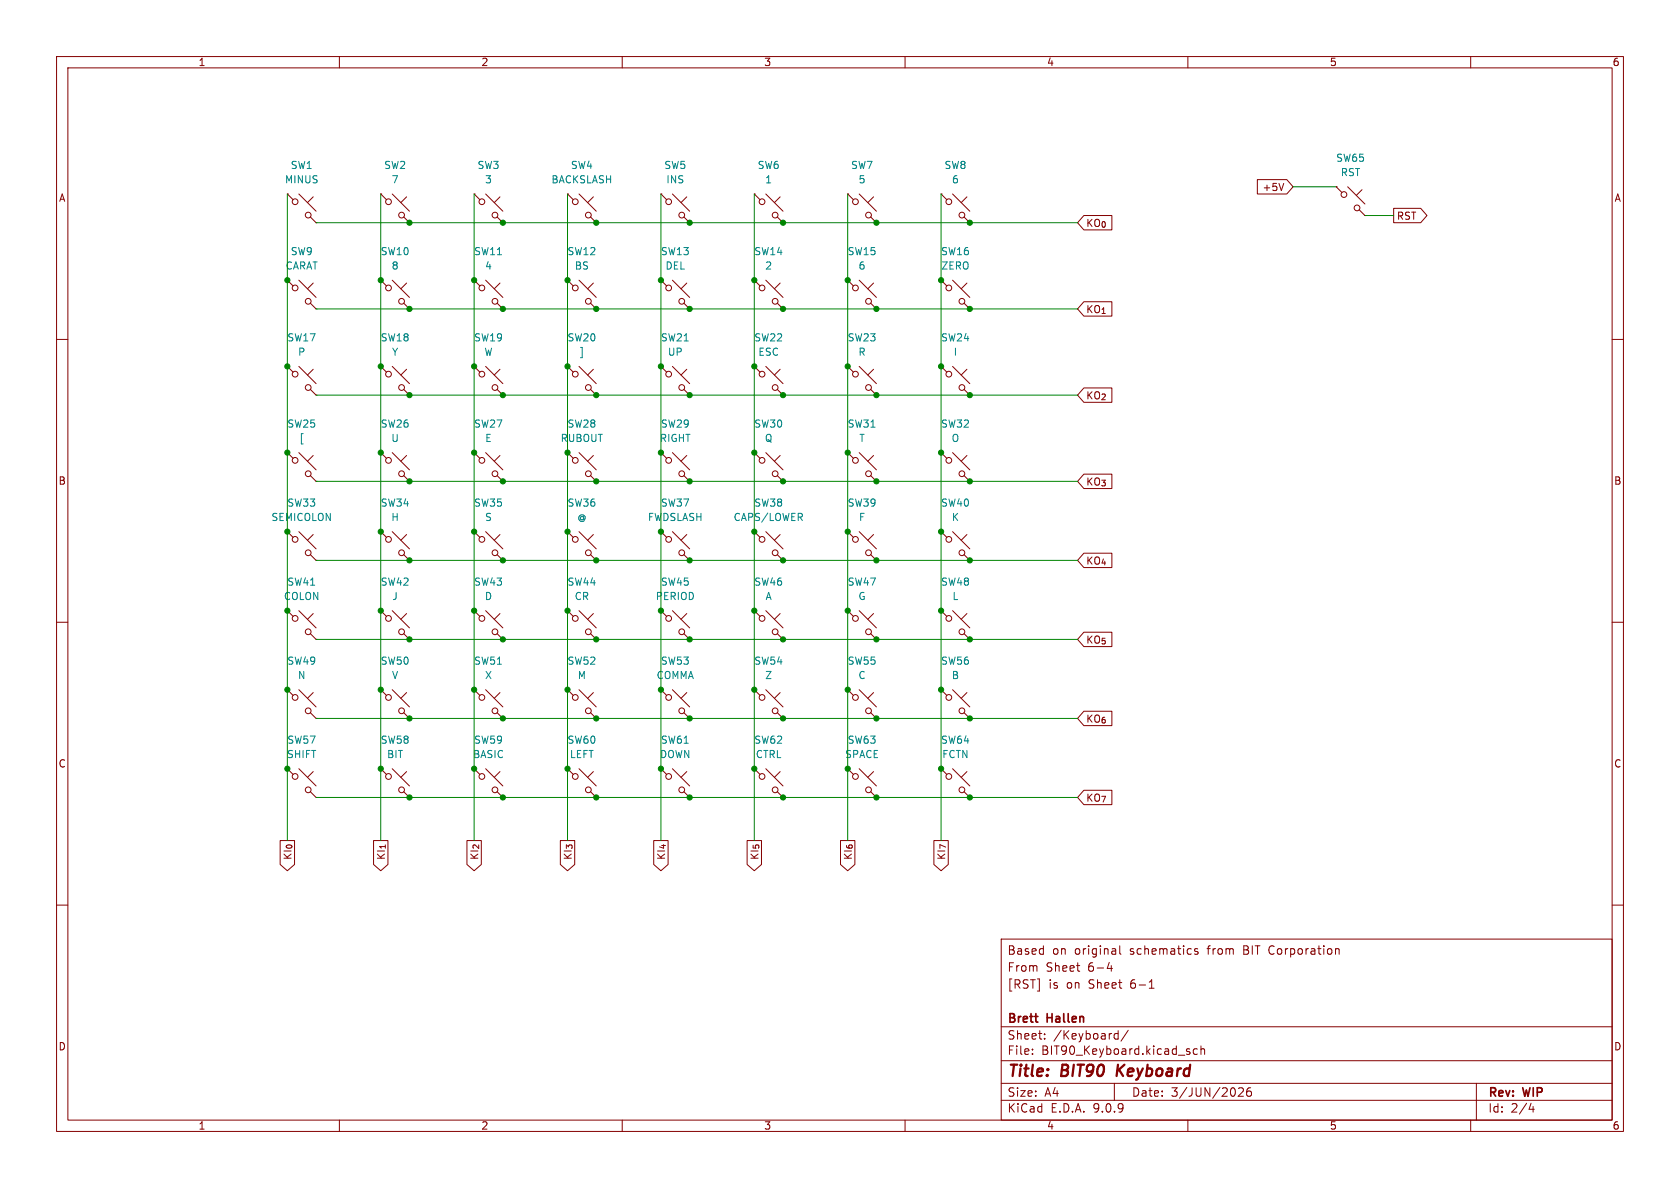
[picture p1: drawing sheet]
<svg xmlns="http://www.w3.org/2000/svg" width="297mm" height="210mm" viewBox="0 0 297 210" stroke-linecap="round" stroke-linejoin="round" font-family="sans-serif">
<g fill="none" stroke="#840000" stroke-width=".18">
<path d="M10 10h277v190h-277zM12 12h273v186h-273zM60 10v2M110 10v2M160 10v2M210 10v2M260 10v2M50.8 34.3l1 1M50.8 34.3h.1M52.8 34.3l3.1 3M54.9 38.4l1 1M55.4 34.8l-1 1"/>
<path d="M55.9 39.4h.1M67.3 34.3l1 1M67.3 34.3h.1M69.3 34.3l3.1 3M71.4 38.4l1 1M71.9 34.8l-1 1M72.4 39.4h.1M83.8 34.3l1 1M83.8 34.3h.1M85.9 34.3l3 3M87.9 38.4l1 1M88.4 34.8l-1 1"/>
<path d="M88.9 39.4h.1M100.3 34.3l1 1M100.3 34.3h.1M102.4 34.3l3 3M104.4 38.4l1 1M104.9 34.8l-1 1M105.4 39.4h.1M116.8 34.3l1.1 1M116.8 34.3h.1M118.9 34.3l3 3M120.9 38.4l1 1M121.4 34.8l-1 1"/>
<path d="M121.9 39.4h.1M133.3 34.3l1.1 1M133.3 34.3h.1M135.4 34.3l3 3M137.4 38.4l1 1M137.9 34.8l-1 1M138.4 39.4h.1M149.9 34.3l1 1M149.9 34.3h.1M151.9 34.3l3 3M153.9 38.4l1 1M154.4 34.8l-1 1"/>
<path d="M154.9 39.4h.1M166.4 34.3l1 1M166.4 34.3h.1M168.4 34.3l3 3M170.4 38.4l1 1M170.9 34.8l-1 1M171.4 39.4h.1M191.6 38.1h5v2.5h-5l-1.1-1.2zM222.3 31.7h5.2l1.1 1.3-1.1 1.3h-5.2zM226.9 32.4l-.4 1.3M236.2 33l1 1M236.2 33h.1"/>
<path d="M238.3 33l3 3.1M240.3 37.1l1 1M240.8 33.5l-1 1M241.3 38.1h.1M246.4 36.8h4.8l1.1 1.3-1.1 1.3h-4.8zM50.8 49.5l1 1M50.8 49.5h.1M52.8 49.5l3.1 3.1M54.9 53.6l1 1M55.4 50l-1 1.1M55.9 54.6h.1M67.3 49.5l1 1"/>
<path d="M67.3 49.5h.1M69.3 49.5l3.1 3.1M71.4 53.6l1 1M71.9 50l-1 1.1M72.4 54.6h.1M83.8 49.5l1 1M83.8 49.5h.1M85.9 49.5l3 3.1M87.9 53.6l1 1M88.4 50l-1 1.1M88.9 54.6h.1M100.3 49.5l1 1"/>
<path d="M100.3 49.5h.1M102.4 49.5l3 3.1M104.4 53.6l1 1M104.9 50l-1 1.1M105.4 54.6h.1M116.8 49.5l1.1 1M116.8 49.5h.1M118.9 49.5l3 3.1M120.9 53.6l1 1M121.4 50l-1 1.1M121.9 54.6h.1M133.3 49.5l1.1 1"/>
<path d="M133.3 49.5h.1M135.4 49.5l3 3.1M137.4 53.6l1 1M137.9 50l-1 1.1M138.4 54.6h.1M149.9 49.5l1 1M149.9 49.5h.1M151.9 49.5l3 3.1M153.9 53.6l1 1M154.4 50l-1 1.1M154.9 54.6h.1M166.4 49.5l1 1"/>
<path d="M166.4 49.5h.1M168.4 49.5l3 3.1M170.4 53.6l1 1M170.9 50l-1 1.1M171.4 54.6h.1M191.6 53.3h5v2.6h-5l-1.1-1.3zM10 60h2M50.8 64.8l1 1M50.8 64.8h.1M52.8 64.8l3.1 3M54.9 68.8l1 1.1M55.4 65.3l-1 1"/>
<path d="M55.9 69.9h.1M67.3 64.8l1 1M67.3 64.8h.1M69.3 64.8l3.1 3M71.4 68.8l1 1.1M71.9 65.3l-1 1M72.4 69.9h.1M83.8 64.8l1 1M83.8 64.8h.1M85.9 64.8l3 3M87.9 68.8l1 1.1M88.4 65.3l-1 1"/>
<path d="M88.9 69.9h.1M100.3 64.8l1 1M100.3 64.8h.1M102.4 64.8l3 3M104.4 68.8l1 1.1M104.9 65.3l-1 1M105.4 69.9h.1M116.8 64.8l1.1 1M116.8 64.8h.1M118.9 64.8l3 3M120.9 68.8l1 1.1M121.4 65.3l-1 1"/>
<path d="M121.9 69.9h.1M133.3 64.8l1.1 1M133.3 64.8h.1M135.4 64.8l3 3M137.4 68.8l1 1.1M137.9 65.3l-1 1M138.4 69.9h.1M149.9 64.8l1 1M149.9 64.8h.1M151.9 64.8l3 3M153.9 68.8l1 1.1M154.4 65.3l-1 1"/>
<path d="M154.9 69.9h.1M166.4 64.8l1 1M166.4 64.8h.1M168.4 64.8l3 3M170.4 68.8l1 1.1M170.9 65.3l-1 1M171.4 69.9h.1M191.6 68.6h5v2.5h-5l-1.1-1.2zM285 60h2M50.8 80l1 1M50.8 80h.1M50.8 94l1 1"/>
<path d="M50.8 94h.1M52.8 80l3.1 3.1M52.8 94l3.1 3M54.9 84.1l1 1M54.9 98l1 1.1M55.4 80.5l-1 1M55.4 94.5l-1 1M55.9 85.1h.1M55.9 99.1h.1M67.3 80l1 1M67.3 80h.1M67.3 94l1 1"/>
<path d="M67.3 94h.1M69.3 80l3.1 3.1M69.3 94l3.1 3M71.4 84.1l1 1M71.4 98l1 1.1M71.9 80.5l-1 1M71.9 94.5l-1 1M72.4 85.1h.1M72.4 99.1h.1M83.8 94l1 1M83.8 94h.1M83.8 80l1 1"/>
<path d="M83.8 80h.1M85.9 94l3 3M85.9 80l3 3.1M87.9 98l1 1.1M87.9 84.1l1 1M88.4 94.5l-1 1M88.4 80.5l-1 1M88.9 99.1h.1M88.9 85.1h.1M100.3 94l1 1M100.3 94h.1M100.3 80l1 1"/>
<path d="M100.3 80h.1M102.4 94l3 3M102.4 80l3 3.1M104.4 98l1 1.1M104.4 84.1l1 1M104.9 94.5l-1 1M104.9 80.5l-1 1M105.4 99.1h.1M105.4 85.1h.1M116.8 94l1.1 1M116.8 94h.1M116.8 80l1.1 1"/>
<path d="M116.8 80h.1M118.9 94l3 3M118.9 80l3 3.1M120.9 98l1 1.1M120.9 84.1l1 1M121.4 94.5l-1 1M121.4 80.5l-1 1M121.9 99.1h.1M121.9 85.1h.1M133.3 94l1.1 1M133.3 94h.1M133.3 80l1.1 1"/>
<path d="M133.3 80h.1M135.4 94l3 3M135.4 80l3 3.1M137.4 98l1 1.1M137.4 84.1l1 1M137.9 94.5l-1 1M137.9 80.5l-1 1M138.4 99.1h.1M138.4 85.1h.1M149.9 94l1 1M149.9 94h.1M149.9 80l1 1"/>
<path d="M149.9 80h.1M151.9 94l3 3M151.9 80l3 3.1M153.9 98l1 1.1M153.9 84.1l1 1M154.4 94.5l-1 1M154.4 80.5l-1 1M154.9 99.1h.1M154.9 85.1h.1M166.4 94l1 1M166.4 94h.1M166.4 80l1 1"/>
<path d="M166.4 80h.1M168.4 94l3 3M168.4 80l3 3.1M170.4 98l1 1.1M170.4 84.1l1 1M170.9 94.5l-1 1M170.9 80.5l-1 1M171.4 99.1h.1M171.4 85.1h.1M191.6 83.8h5v2.6h-5l-1.1-1.3zM191.6 97.8h5v2.5h-5l-1.1-1.2zM10 110h2"/>
<path d="M50.8 108l1 1M50.8 108h.1M52.8 108l3.1 3M54.9 112l1 1M55.4 108.5l-1 1M55.9 113h.1M67.3 108l1 1M67.3 108h.1M69.3 108l3.1 3M71.4 112l1 1M71.9 108.5l-1 1M72.4 113h.1"/>
<path d="M83.8 108l1 1M83.8 108h.1M85.9 108l3 3M87.9 112l1 1M88.4 108.5l-1 1M88.9 113h.1M100.3 108l1 1M100.3 108h.1M102.4 108l3 3M104.4 112l1 1M104.9 108.5l-1 1M105.4 113h.1"/>
<path d="M116.8 108l1.1 1M116.8 108h.1M118.9 108l3 3M120.9 112l1 1M121.4 108.5l-1 1M121.9 113h.1M133.3 108l1.1 1M133.3 108h.1M135.4 108l3 3M137.4 112l1 1M137.9 108.5l-1 1M138.4 113h.1"/>
<path d="M149.9 108l1 1M149.9 108h.1M151.9 108l3 3M153.9 112l1 1M154.4 108.5l-1 1M154.9 113h.1M166.4 108l1 1M166.4 108h.1M168.4 108l3 3M170.4 112l1 1M170.9 108.5l-1 1M171.4 113h.1"/>
<path d="M191.6 111.8h5v2.5h-5l-1.1-1.3zM285 110h2M50.8 121.9l1 1M50.8 121.9h.1M50.8 135.9l1 1M50.8 135.9h.1M52.8 121.9l3.1 3.1M52.8 135.9l3.1 3M54.9 126l1 1M54.9 140l1 1M55.4 122.4l-1 1M55.4 136.4l-1 1"/>
<path d="M55.9 127h.1M67.3 135.9l1 1M67.3 135.9h.1M67.3 121.9l1 1M67.3 121.9h.1M69.3 135.9l3.1 3M69.3 121.9l3.1 3.1M71.4 140l1 1M71.4 126l1 1M71.9 136.4l-1 1M71.9 122.4l-1 1M72.4 127h.1"/>
<path d="M83.8 121.9l1 1M83.8 121.9h.1M83.8 135.9l1 1M83.8 135.9h.1M85.9 121.9l3 3.1M85.9 135.9l3 3M87.9 126l1 1M87.9 140l1 1M88.4 122.4l-1 1M88.4 136.4l-1 1M88.9 127h.1M100.3 121.9l1 1"/>
<path d="M100.3 121.9h.1M100.3 135.9l1 1M100.3 135.9h.1M102.4 121.9l3 3.1M102.4 135.9l3 3M104.4 126l1 1M104.4 140l1 1M104.9 122.4l-1 1M104.9 136.4l-1 1M105.4 127h.1M116.8 121.9l1.1 1M116.8 121.9h.1"/>
<path d="M116.8 135.9l1.1 1M116.8 135.9h.1M118.9 121.9l3 3.1M118.9 135.9l3 3M120.9 126l1 1M120.9 140l1 1M121.4 122.4l-1 1M121.4 136.4l-1 1M121.9 127h.1M133.3 121.9l1.1 1M133.3 121.9h.1M133.3 135.9l1.1 1"/>
<path d="M133.3 135.9h.1M135.4 121.9l3 3.1M135.4 135.9l3 3M137.4 126l1 1M137.4 140l1 1M137.9 122.4l-1 1M137.9 136.4l-1 1M138.4 127h.1M149.9 135.9l1 1M149.9 135.9h.1M149.9 121.9l1 1M149.9 121.9h.1"/>
<path d="M151.9 135.9l3 3M151.9 121.9l3 3.1M153.9 140l1 1M153.9 126l1 1M154.4 136.4l-1 1M154.4 122.4l-1 1M154.9 127h.1M166.4 135.9l1 1M166.4 135.9h.1M166.4 121.9l1 1M166.4 121.9h.1M168.4 135.9l3 3"/>
<path d="M168.4 121.9l3 3.1M170.4 140l1 1M170.4 126l1 1M170.9 136.4l-1 1M170.9 122.4l-1 1M171.4 127h.1M191.6 125.7h5v2.6h-5l-1.1-1.3zM191.6 139.7h5v2.5h-5l-1.1-1.2zM49.5 148.6h2.6v4.2l-1.3 1.1-1.3-1.1zM55.9 141h.1M66 148.6h2.6v4.2l-1.3 1.1-1.3-1.1zM72.4 141h.1"/>
<path d="M82.5 148.6h2.6v4.2l-1.3 1.1-1.3-1.1zM88.9 141h.1M99.1 148.6h2.5v4.2l-1.3 1.1-1.2-1.1zM105.4 141h.1M115.6 148.6h2.5v4.2l-1.3 1.1-1.2-1.1zM121.9 141h.1M132.1 148.6h2.5v4.2l-1.3 1.1-1.2-1.1zM138.4 141h.1M148.6 148.6h2.5v4.2l-1.2 1.1-1.3-1.1zM154.9 141h.1M165.1 148.6h2.5v4.2l-1.2 1.1-1.3-1.1zM171.4 141h.1"/>
<path d="M10 160h2M177 166h108v32h-108zM196.1 170.1l-.4 1.1h1M196.5 170.7v1M198 167.2v1.3l.2 .2M203.2 174.7h.8M203.5 173.4l.1-.2v1.5M211.7 167.8l-.3-.1-.2 .2v.2l.5 .2v.3h-.5M236.3 167.7l.4 .1v.1v.8M285 160h2M60 198v2M110 198v2"/>
<path d="M160 198v2M177 194.5h108M177 191.5h108M177 187.5h108M177 181.5h108M182.5 186.3v.1M182.5 185.5v.1M184.7 183.6v.1M184.7 182.8v.1M197 191.5v3M197 183.6l.2 .1 .5-.1M197.7 182.2v1.5"/>
<path d="M197.7 182.8l-.5-.1-.2 .1M199.5 182.1l-1.3 2M210 198v2M210.2 185.9l.2 .2-.2 .3M210.2 185.4l.1 .1M211.7 185.5l-.5-.1-.2 .3v.4l.1 .2h.6M212.3 185.5l.2-.1 .4 .1 .1 .9M212.3 184.9v1.5M219 192.4l.5-.1 .2 .1 .1 .3-.9 1.1h.9M221.1 192.3a.59 .59 0 0 0-.7 .6v.6l.1 .2 .5 .1 .2-.1v-.5l-.1-.3h-.4l-.3 .3M260 198v2M261 191.5v6.5"/>
<path d="M270.7 195l-.4 1.1h.9M271 195.6v1"/>
<circle cx="52.2" cy="35.7" r=".51"/>
<circle cx="54.5" cy="38" r=".51"/>
<circle cx="68.7" cy="35.7" r=".51"/>
<circle cx="71" cy="38" r=".51"/>
<circle cx="85.2" cy="35.7" r=".51"/>
<circle cx="87.5" cy="38" r=".51"/>
<circle cx="101.7" cy="35.7" r=".51"/>
<circle cx="104" cy="38" r=".51"/>
<circle cx="118.2" cy="35.7" r=".51"/>
<circle cx="120.5" cy="38" r=".51"/>
<circle cx="134.7" cy="35.7" r=".51"/>
<circle cx="137" cy="38" r=".51"/>
<circle cx="151.2" cy="35.7" r=".51"/>
<circle cx="153.5" cy="38" r=".51"/>
<circle cx="167.7" cy="35.7" r=".51"/>
<circle cx="170.1" cy="38" r=".51"/>
<circle cx="237.6" cy="34.4" r=".51"/>
<circle cx="239.9" cy="36.8" r=".51"/>
<circle cx="52.2" cy="50.9" r=".51"/>
<circle cx="54.5" cy="53.3" r=".51"/>
<circle cx="68.7" cy="50.9" r=".51"/>
<circle cx="71" cy="53.3" r=".51"/>
<circle cx="85.2" cy="50.9" r=".51"/>
<circle cx="87.5" cy="53.3" r=".51"/>
<circle cx="101.7" cy="50.9" r=".51"/>
<circle cx="104" cy="53.3" r=".51"/>
<circle cx="118.2" cy="50.9" r=".51"/>
<circle cx="120.5" cy="53.3" r=".51"/>
<circle cx="134.7" cy="50.9" r=".51"/>
<circle cx="137" cy="53.3" r=".51"/>
<circle cx="151.2" cy="50.9" r=".51"/>
<circle cx="153.5" cy="53.3" r=".51"/>
<circle cx="167.7" cy="50.9" r=".51"/>
<circle cx="170.1" cy="53.3" r=".51"/>
<circle cx="52.2" cy="66.1" r=".51"/>
<circle cx="54.5" cy="68.5" r=".51"/>
<circle cx="68.7" cy="66.1" r=".51"/>
<circle cx="71" cy="68.5" r=".51"/>
<circle cx="85.2" cy="66.1" r=".51"/>
<circle cx="87.5" cy="68.5" r=".51"/>
<circle cx="101.7" cy="66.1" r=".51"/>
<circle cx="104" cy="68.5" r=".51"/>
<circle cx="118.2" cy="66.1" r=".51"/>
<circle cx="120.5" cy="68.5" r=".51"/>
<circle cx="134.7" cy="66.1" r=".51"/>
<circle cx="137" cy="68.5" r=".51"/>
<circle cx="151.2" cy="66.1" r=".51"/>
<circle cx="153.5" cy="68.5" r=".51"/>
<circle cx="167.7" cy="66.1" r=".51"/>
<circle cx="170.1" cy="68.5" r=".51"/>
<circle cx="52.2" cy="81.4" r=".51"/>
<circle cx="52.2" cy="95.4" r=".51"/>
<circle cx="54.5" cy="97.7" r=".51"/>
<circle cx="54.5" cy="83.7" r=".51"/>
<circle cx="68.7" cy="95.4" r=".51"/>
<circle cx="68.7" cy="81.4" r=".51"/>
<circle cx="71" cy="83.7" r=".51"/>
<circle cx="71" cy="97.7" r=".51"/>
<circle cx="85.2" cy="81.4" r=".51"/>
<circle cx="85.2" cy="95.4" r=".51"/>
<circle cx="87.5" cy="83.7" r=".51"/>
<circle cx="87.5" cy="97.7" r=".51"/>
<circle cx="101.7" cy="95.4" r=".51"/>
<circle cx="101.7" cy="81.4" r=".51"/>
<circle cx="104" cy="97.7" r=".51"/>
<circle cx="104" cy="83.7" r=".51"/>
<circle cx="118.2" cy="81.4" r=".51"/>
<circle cx="118.2" cy="95.4" r=".51"/>
<circle cx="120.5" cy="83.7" r=".51"/>
<circle cx="120.5" cy="97.7" r=".51"/>
<circle cx="134.7" cy="95.4" r=".51"/>
<circle cx="134.7" cy="81.4" r=".51"/>
<circle cx="137" cy="97.7" r=".51"/>
<circle cx="137" cy="83.7" r=".51"/>
<circle cx="151.2" cy="95.4" r=".51"/>
<circle cx="151.2" cy="81.4" r=".51"/>
<circle cx="153.5" cy="97.7" r=".51"/>
<circle cx="153.5" cy="83.7" r=".51"/>
<circle cx="167.7" cy="95.4" r=".51"/>
<circle cx="167.7" cy="81.4" r=".51"/>
<circle cx="170.1" cy="83.7" r=".51"/>
<circle cx="170.1" cy="97.7" r=".51"/>
<circle cx="52.2" cy="109.3" r=".51"/>
<circle cx="54.5" cy="111.7" r=".51"/>
<circle cx="68.7" cy="109.3" r=".51"/>
<circle cx="71" cy="111.7" r=".51"/>
<circle cx="85.2" cy="109.3" r=".51"/>
<circle cx="87.5" cy="111.7" r=".51"/>
<circle cx="101.7" cy="109.3" r=".51"/>
<circle cx="104" cy="111.7" r=".51"/>
<circle cx="118.2" cy="109.3" r=".51"/>
<circle cx="120.5" cy="111.7" r=".51"/>
<circle cx="134.7" cy="109.3" r=".51"/>
<circle cx="137" cy="111.7" r=".51"/>
<circle cx="151.2" cy="109.3" r=".51"/>
<circle cx="153.5" cy="111.7" r=".51"/>
<circle cx="167.7" cy="109.3" r=".51"/>
<circle cx="170.1" cy="111.7" r=".51"/>
<circle cx="52.2" cy="123.3" r=".51"/>
<circle cx="52.2" cy="137.3" r=".51"/>
<circle cx="54.5" cy="125.7" r=".51"/>
<circle cx="54.5" cy="139.6" r=".51"/>
<circle cx="68.7" cy="123.3" r=".51"/>
<circle cx="68.7" cy="137.3" r=".51"/>
<circle cx="71" cy="125.7" r=".51"/>
<circle cx="71" cy="139.6" r=".51"/>
<circle cx="85.2" cy="123.3" r=".51"/>
<circle cx="85.2" cy="137.3" r=".51"/>
<circle cx="87.5" cy="125.7" r=".51"/>
<circle cx="87.5" cy="139.6" r=".51"/>
<circle cx="101.7" cy="123.3" r=".51"/>
<circle cx="101.7" cy="137.3" r=".51"/>
<circle cx="104" cy="125.7" r=".51"/>
<circle cx="104" cy="139.6" r=".51"/>
<circle cx="118.2" cy="123.3" r=".51"/>
<circle cx="118.2" cy="137.3" r=".51"/>
<circle cx="120.5" cy="125.7" r=".51"/>
<circle cx="120.5" cy="139.6" r=".51"/>
<circle cx="134.7" cy="123.3" r=".51"/>
<circle cx="134.7" cy="137.3" r=".51"/>
<circle cx="137" cy="125.7" r=".51"/>
<circle cx="137" cy="139.6" r=".51"/>
<circle cx="151.2" cy="123.3" r=".51"/>
<circle cx="151.2" cy="137.3" r=".51"/>
<circle cx="153.5" cy="125.7" r=".51"/>
<circle cx="153.5" cy="139.6" r=".51"/>
<circle cx="167.7" cy="123.3" r=".51"/>
<circle cx="167.7" cy="137.3" r=".51"/>
<circle cx="170.1" cy="125.7" r=".51"/>
<circle cx="170.1" cy="139.6" r=".51"/>
</g>
<path d="M197.6 188.2l-.2 2M198.8 188.2l-1.3 1.2" fill="none" stroke="#840000" stroke-width=".4"/>
<g fill="none" stroke="#008400" stroke-width=".18">
<path d="M50.8 34.3v114.3M55.9 39.4h134.6M67.3 34.3v114.3M83.8 34.3v114.3M100.3 34.3v114.3M116.8 34.3v114.3M133.3 34.3v114.3M149.9 34.3v114.3M166.4 34.3v114.3M228.6 33h7.6M241.3 38.1h5.1M55.9 54.6h134.6"/>
<path d="M55.9 69.9h134.6M55.9 85.1h134.6M55.9 99.1h134.6M55.9 113h134.6M55.9 127h134.6M55.9 141h134.6"/>
</g>
<g fill="#008400" stroke="#008400" stroke-width=".18">
<circle cx="88.9" cy="85.1" r=".46"/>
<circle cx="83.8" cy="80" r=".46"/>
<circle cx="100.3" cy="80" r=".46"/>
<circle cx="100.3" cy="94" r=".46"/>
<circle cx="100.3" cy="108" r=".46"/>
<circle cx="105.4" cy="113" r=".46"/>
<circle cx="88.9" cy="99.1" r=".46"/>
<circle cx="83.8" cy="108" r=".46"/>
<circle cx="116.8" cy="80" r=".46"/>
<circle cx="105.4" cy="85.1" r=".46"/>
<circle cx="105.4" cy="99.1" r=".46"/>
<circle cx="88.9" cy="113" r=".46"/>
<circle cx="116.8" cy="49.5" r=".46"/>
<circle cx="121.9" cy="54.6" r=".46"/>
<circle cx="116.8" cy="64.8" r=".46"/>
<circle cx="138.4" cy="54.6" r=".46"/>
<circle cx="133.3" cy="49.5" r=".46"/>
<circle cx="121.9" cy="69.9" r=".46"/>
<circle cx="133.3" cy="64.8" r=".46"/>
<circle cx="138.4" cy="39.4" r=".46"/>
<circle cx="121.9" cy="39.4" r=".46"/>
<circle cx="67.3" cy="49.5" r=".46"/>
<circle cx="88.9" cy="54.6" r=".46"/>
<circle cx="72.4" cy="39.4" r=".46"/>
<circle cx="72.4" cy="54.6" r=".46"/>
<circle cx="83.8" cy="64.8" r=".46"/>
<circle cx="105.4" cy="54.6" r=".46"/>
<circle cx="105.4" cy="39.4" r=".46"/>
<circle cx="100.3" cy="49.5" r=".46"/>
<circle cx="50.8" cy="64.8" r=".46"/>
<circle cx="50.8" cy="49.5" r=".46"/>
<circle cx="83.8" cy="49.5" r=".46"/>
<circle cx="88.9" cy="39.4" r=".46"/>
<circle cx="83.8" cy="121.9" r=".46"/>
<circle cx="72.4" cy="127" r=".46"/>
<circle cx="83.8" cy="135.9" r=".46"/>
<circle cx="88.9" cy="127" r=".46"/>
<circle cx="72.4" cy="113" r=".46"/>
<circle cx="50.8" cy="121.9" r=".46"/>
<circle cx="67.3" cy="121.9" r=".46"/>
<circle cx="50.8" cy="108" r=".46"/>
<circle cx="67.3" cy="108" r=".46"/>
<circle cx="72.4" cy="99.1" r=".46"/>
<circle cx="72.4" cy="141" r=".46"/>
<circle cx="88.9" cy="141" r=".46"/>
<circle cx="67.3" cy="135.9" r=".46"/>
<circle cx="50.8" cy="135.9" r=".46"/>
<circle cx="67.3" cy="64.8" r=".46"/>
<circle cx="72.4" cy="69.9" r=".46"/>
<circle cx="67.3" cy="80" r=".46"/>
<circle cx="50.8" cy="94" r=".46"/>
<circle cx="50.8" cy="80" r=".46"/>
<circle cx="67.3" cy="94" r=".46"/>
<circle cx="72.4" cy="85.1" r=".46"/>
<circle cx="83.8" cy="94" r=".46"/>
<circle cx="105.4" cy="69.9" r=".46"/>
<circle cx="100.3" cy="64.8" r=".46"/>
<circle cx="88.9" cy="69.9" r=".46"/>
<circle cx="100.3" cy="121.9" r=".46"/>
<circle cx="105.4" cy="127" r=".46"/>
<circle cx="116.8" cy="135.9" r=".46"/>
<circle cx="116.8" cy="121.9" r=".46"/>
<circle cx="100.3" cy="135.9" r=".46"/>
<circle cx="105.4" cy="141" r=".46"/>
<circle cx="171.4" cy="85.1" r=".46"/>
<circle cx="154.9" cy="113" r=".46"/>
<circle cx="166.4" cy="108" r=".46"/>
<circle cx="154.9" cy="99.1" r=".46"/>
<circle cx="149.9" cy="94" r=".46"/>
<circle cx="149.9" cy="80" r=".46"/>
<circle cx="154.9" cy="85.1" r=".46"/>
<circle cx="149.9" cy="108" r=".46"/>
<circle cx="171.4" cy="127" r=".46"/>
<circle cx="171.4" cy="99.1" r=".46"/>
<circle cx="166.4" cy="94" r=".46"/>
<circle cx="166.4" cy="80" r=".46"/>
<circle cx="171.4" cy="113" r=".46"/>
<circle cx="121.9" cy="99.1" r=".46"/>
<circle cx="133.3" cy="108" r=".46"/>
<circle cx="116.8" cy="94" r=".46"/>
<circle cx="121.9" cy="85.1" r=".46"/>
<circle cx="133.3" cy="94" r=".46"/>
<circle cx="121.9" cy="113" r=".46"/>
<circle cx="116.8" cy="108" r=".46"/>
<circle cx="133.3" cy="80" r=".46"/>
<circle cx="138.4" cy="85.1" r=".46"/>
<circle cx="138.4" cy="99.1" r=".46"/>
<circle cx="138.4" cy="113" r=".46"/>
<circle cx="133.3" cy="121.9" r=".46"/>
<circle cx="121.9" cy="127" r=".46"/>
<circle cx="166.4" cy="121.9" r=".46"/>
<circle cx="166.4" cy="135.9" r=".46"/>
<circle cx="149.9" cy="121.9" r=".46"/>
<circle cx="149.9" cy="135.9" r=".46"/>
<circle cx="138.4" cy="127" r=".46"/>
<circle cx="154.9" cy="141" r=".46"/>
<circle cx="154.9" cy="127" r=".46"/>
<circle cx="138.4" cy="141" r=".46"/>
<circle cx="121.9" cy="141" r=".46"/>
<circle cx="133.3" cy="135.9" r=".46"/>
<circle cx="171.4" cy="141" r=".46"/>
<circle cx="149.9" cy="49.5" r=".46"/>
<circle cx="154.9" cy="54.6" r=".46"/>
<circle cx="171.4" cy="69.9" r=".46"/>
<circle cx="171.4" cy="54.6" r=".46"/>
<circle cx="138.4" cy="69.9" r=".46"/>
<circle cx="149.9" cy="64.8" r=".46"/>
<circle cx="154.9" cy="69.9" r=".46"/>
<circle cx="166.4" cy="64.8" r=".46"/>
<circle cx="166.4" cy="49.5" r=".46"/>
<circle cx="154.9" cy="39.4" r=".46"/>
<circle cx="171.4" cy="39.4" r=".46"/>
</g>
<g font-size="2.8" fill="#840000">
<text x="178" y="190.9">Title:</text>
<text x="187.7" y="190.9">BIT90</text>
<text x="198.3" y="190.9">Keyboard</text>
</g>
<g font-size="2.1" fill="#840000">
<text x="178" y="172">From</text>
<text x="178" y="169">Based</text>
<text x="184.9" y="172">Sheet</text>
<text x="186" y="169">on</text>
<text x="190" y="169">original</text>
<text x="192.4" y="172">6-4</text>
<text x="199.9" y="169">schematics</text>
<text x="213.8" y="169">from</text>
<text x="220.2" y="169">BIT Corporation</text>
<text x="178" y="175">[RST]</text>
<text x="185.4" y="175">is</text>
<text x="188.6" y="175">on</text>
<text x="192.6" y="175">Sheet</text>
<text x="200.1" y="175">6-1</text>
<text x="178" y="184">Sheet:</text>
<text x="178" y="181.2">Brett</text>
<text x="185.2" y="181.2">Hallen</text>
<text x="186.2" y="184">/Keyboard/</text>
<text x="178" y="186.7">File:</text>
<text x="184.1" y="186.7">BIT90_Keyboard.kicad_sch</text>
<text x="178" y="196.9">KiCad</text>
<text x="178" y="194.1">Size:</text>
<text x="184.7" y="194.1">A4</text>
<text x="185.7" y="196.9">E.D.A.</text>
<text x="193.3" y="196.9">9.0.9</text>
<text x="200" y="194.1">Date:</text>
<text x="207" y="194.1">3/JUN/2026</text>
<text x="263" y="194.3">Rev:</text>
<text x="263" y="196.9">Id:</text>
<text x="267.1" y="196.9">2/4</text>
<text x="269.4" y="194.3">WIP</text>
</g>
<g font-size="1.8" fill="#840000">
<text x="35" y="11.9">1</text>
<text x="85" y="11.9">2</text>
<text x="135" y="11.9">3</text>
<text x="185" y="11.9">4</text>
<text x="235" y="11.9">5</text>
<text x="285" y="11.9">6</text>
<text x="10.3" y="35.9">A</text>
<text x="223.1" y="34">+5V</text>
<text x="285.3" y="35.9">A</text>
<text x="191.9" y="40.3">KO_{0}</text>
<text x="246.9" y="39.1">RST</text>
<text x="191.9" y="55.6">KO_{1}</text>
<text x="191.9" y="70.8">KO_{2}</text>
<text x="10.3" y="85.9">B</text>
<text x="191.9" y="86">KO_{3}</text>
<text x="285.3" y="85.9">B</text>
<text x="191.9" y="100">KO_{4}</text>
<text x="191.9" y="114">KO_{5}</text>
<text x="191.9" y="128">KO_{6}</text>
<text x="10.3" y="135.9">C</text>
<text x="285.3" y="135.9">C</text>
<text x="191.9" y="141.9">KO_{7}</text>
<text x="51.8" y="152.2" transform="rotate(-90 51.8 152.2)">KI_{0}</text>
<text x="68.3" y="152.2" transform="rotate(-90 68.3 152.2)">KI_{1}</text>
<text x="84.8" y="152.2" transform="rotate(-90 84.8 152.2)">KI_{2}</text>
<text x="101.3" y="152.2" transform="rotate(-90 101.3 152.2)">KI_{3}</text>
<text x="117.8" y="152.2" transform="rotate(-90 117.8 152.2)">KI_{4}</text>
<text x="134.3" y="152.2" transform="rotate(-90 134.3 152.2)">KI_{5}</text>
<text x="150.8" y="152.2" transform="rotate(-90 150.8 152.2)">KI_{6}</text>
<text x="167.3" y="152.2" transform="rotate(-90 167.3 152.2)">KI_{7}</text>
<text x="10.3" y="185.9">D</text>
<text x="285.3" y="185.9">D</text>
<text x="35" y="199.9">1</text>
<text x="85" y="199.9">2</text>
<text x="135" y="199.9">3</text>
<text x="185" y="199.9">4</text>
<text x="235" y="199.9">5</text>
<text x="285" y="199.9">6</text>
</g>
<g font-size="1.8" fill="#008484">
<text x="236.1" y="28.8">SW65</text>
<text x="50.3" y="32.6">MINUS</text>
<text x="51.3" y="30.1">SW1</text>
<text x="67.8" y="30.1">SW2</text>
<text x="69.1" y="32.6">7</text>
<text x="84.3" y="30.1">SW3</text>
<text x="85.7" y="32.6">3</text>
<text x="97.4" y="32.6">BACKSLASH</text>
<text x="100.8" y="30.1">SW4</text>
<text x="117.3" y="30.1">SW5</text>
<text x="117.7" y="32.6">INS</text>
<text x="133.9" y="30.1">SW6</text>
<text x="135.2" y="32.6">1</text>
<text x="150.4" y="30.1">SW7</text>
<text x="151.7" y="32.6">5</text>
<text x="166.9" y="30.1">SW8</text>
<text x="168.2" y="32.6">6</text>
<text x="236.9" y="31.3">RST</text>
<text x="50.4" y="47.9">CARAT</text>
<text x="51.3" y="45.3">SW9</text>
<text x="67.2" y="45.3">SW10</text>
<text x="69.1" y="47.9">8</text>
<text x="83.7" y="45.3">SW11</text>
<text x="85.7" y="47.9">4</text>
<text x="100.2" y="45.3">SW12</text>
<text x="101.5" y="47.9">BS</text>
<text x="116.7" y="45.3">SW13</text>
<text x="117.6" y="47.9">DEL</text>
<text x="133.2" y="45.3">SW14</text>
<text x="135.2" y="47.9">2</text>
<text x="149.8" y="45.3">SW15</text>
<text x="151.7" y="47.9">6</text>
<text x="166.3" y="45.3">SW16</text>
<text x="166.3" y="47.9">ZERO</text>
<text x="50.7" y="60.6">SW17</text>
<text x="52.6" y="63.1">P</text>
<text x="67.2" y="60.6">SW18</text>
<text x="69.2" y="63.1">Y</text>
<text x="83.7" y="60.6">SW19</text>
<text x="85.5" y="63.1">W</text>
<text x="100.2" y="60.6">SW20</text>
<text x="102.3" y="63.1">]</text>
<text x="116.7" y="60.6">SW21</text>
<text x="118" y="63.1">UP</text>
<text x="133.2" y="60.6">SW22</text>
<text x="134" y="63.1">ESC</text>
<text x="149.8" y="60.6">SW23</text>
<text x="151.7" y="63.1">R</text>
<text x="166.3" y="60.6">SW24</text>
<text x="168.5" y="63.1">I</text>
<text x="50.7" y="75.8">SW25</text>
<text x="67.2" y="75.8">SW26</text>
<text x="83.7" y="75.8">SW27</text>
<text x="100.2" y="75.8">SW28</text>
<text x="116.7" y="75.8">SW29</text>
<text x="133.2" y="75.8">SW30</text>
<text x="149.8" y="75.8">SW31</text>
<text x="166.3" y="75.8">SW32</text>
<text x="52.8" y="78.3">[</text>
<text x="69.1" y="78.3">U</text>
<text x="85.7" y="78.3">E</text>
<text x="99" y="78.3">RUBOUT</text>
<text x="116.6" y="78.3">RIGHT</text>
<text x="135.1" y="78.3">Q</text>
<text x="151.8" y="78.3">T</text>
<text x="168.1" y="78.3">O</text>
<text x="50.7" y="89.8">SW33</text>
<text x="67.2" y="89.8">SW34</text>
<text x="83.7" y="89.8">SW35</text>
<text x="100.2" y="89.8">SW36</text>
<text x="116.7" y="89.8">SW37</text>
<text x="133.2" y="89.8">SW38</text>
<text x="149.8" y="89.8">SW39</text>
<text x="166.3" y="89.8">SW40</text>
<text x="47.9" y="92.3">SEMICOLON</text>
<text x="69.1" y="92.3">H</text>
<text x="85.7" y="92.3">S</text>
<text x="102" y="92.3">@</text>
<text x="114.4" y="92.3">FWDSLASH</text>
<text x="129.6" y="92.3">CAPS/LOWER</text>
<text x="151.8" y="92.3">F</text>
<text x="168.2" y="92.3">K</text>
<text x="50.1" y="106.3">COLON</text>
<text x="50.7" y="103.7">SW41</text>
<text x="67.2" y="103.7">SW42</text>
<text x="69.3" y="106.3">J</text>
<text x="83.7" y="103.7">SW43</text>
<text x="85.6" y="106.3">D</text>
<text x="100.2" y="103.7">SW44</text>
<text x="101.5" y="106.3">CR</text>
<text x="115.8" y="106.3">PERIOD</text>
<text x="116.7" y="103.7">SW45</text>
<text x="133.2" y="103.7">SW46</text>
<text x="135.2" y="106.3">A</text>
<text x="149.8" y="103.7">SW47</text>
<text x="151.7" y="106.3">G</text>
<text x="166.3" y="103.7">SW48</text>
<text x="168.3" y="106.3">L</text>
<text x="50.7" y="117.7">SW49</text>
<text x="67.2" y="117.7">SW50</text>
<text x="83.7" y="117.7">SW51</text>
<text x="100.2" y="117.7">SW52</text>
<text x="116.7" y="117.7">SW53</text>
<text x="133.2" y="117.7">SW54</text>
<text x="149.8" y="117.7">SW55</text>
<text x="166.3" y="117.7">SW56</text>
<text x="52.6" y="120.2">N</text>
<text x="69.2" y="120.2">V</text>
<text x="85.7" y="120.2">X</text>
<text x="102" y="120.2">M</text>
<text x="116" y="120.2">COMMA</text>
<text x="135.2" y="120.2">Z</text>
<text x="151.7" y="120.2">C</text>
<text x="168.2" y="120.2">B</text>
<text x="50.7" y="131.7">SW57</text>
<text x="67.2" y="131.7">SW58</text>
<text x="83.7" y="131.7">SW59</text>
<text x="100.2" y="131.7">SW60</text>
<text x="116.7" y="131.7">SW61</text>
<text x="133.2" y="131.7">SW62</text>
<text x="149.8" y="131.7">SW63</text>
<text x="166.3" y="131.7">SW64</text>
<text x="50.6" y="134.2">SHIFT</text>
<text x="68.3" y="134.2">BIT</text>
<text x="83.5" y="134.2">BASIC</text>
<text x="100.7" y="134.2">LEFT</text>
<text x="116.6" y="134.2">DOWN</text>
<text x="133.5" y="134.2">CTRL</text>
<text x="149.3" y="134.2">SPACE</text>
<text x="166.5" y="134.2">FCTN</text>
</g>
</svg>
